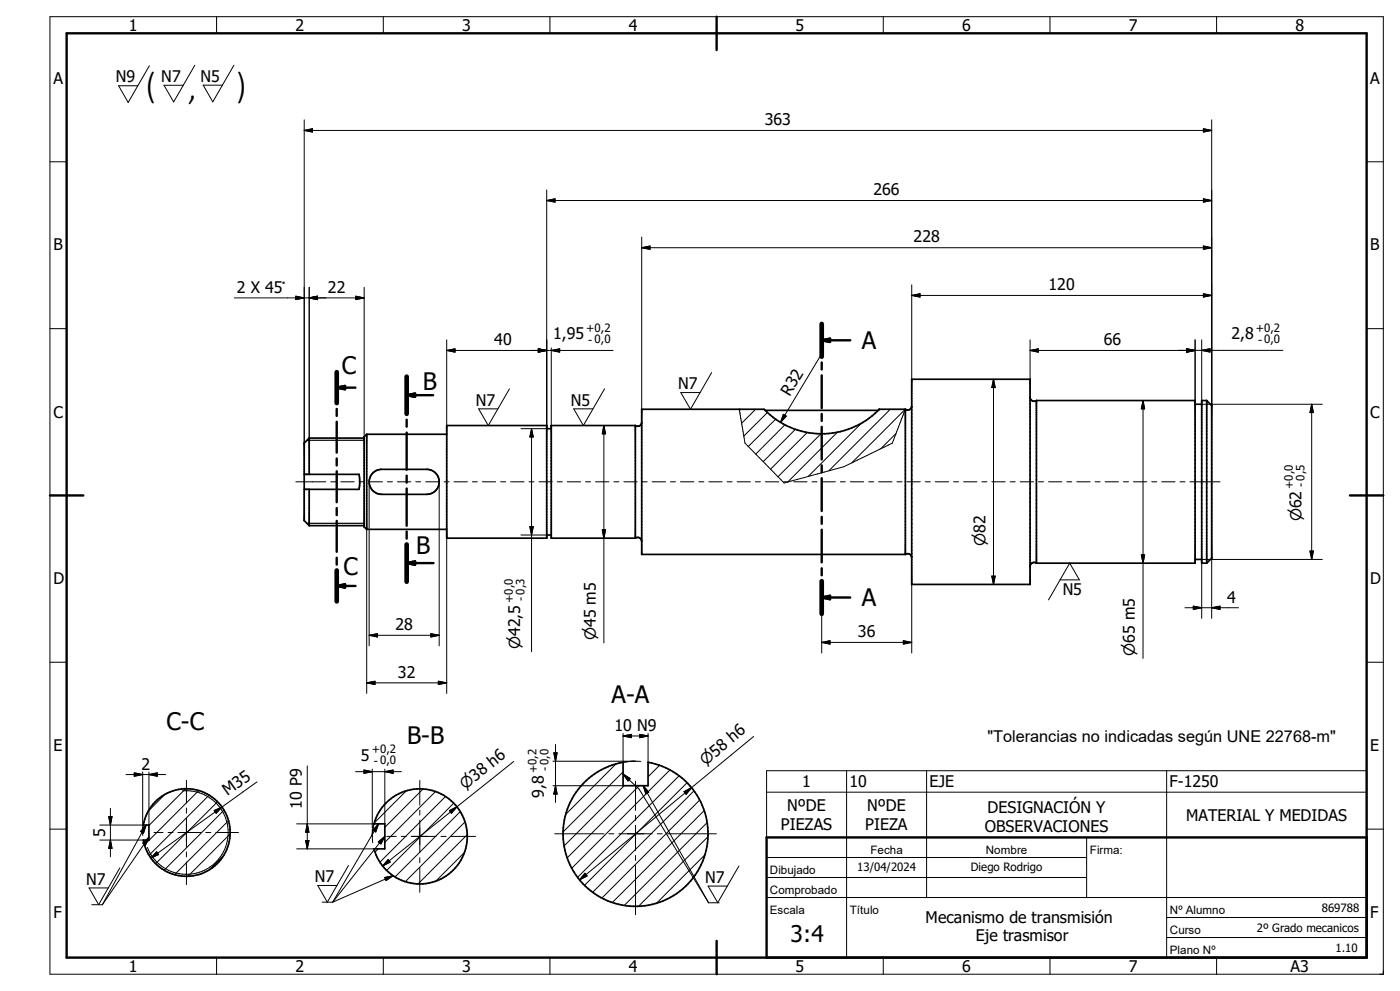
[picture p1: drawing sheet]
<svg xmlns="http://www.w3.org/2000/svg" width="420mm" height="297mm" viewBox="0 0 420 297" stroke-linecap="round" stroke-linejoin="round" font-family="sans-serif">
<g fill="none" stroke="#000" stroke-width=".3">
<path d="M15 5h400v287h-400zM44.8 19.7l-6.3 11-2.9-5h5.8M58.4 19.6l-6.3 11-2.9-5h5.8M65 5v5M70.2 19.5l-6.4 11-2.8-5h5.7M115 5v5M165 5v5M265 5v5M315 5v5M365 5v5M91.3 39.1h272.2M91.3 39.1l2.4-.5v1z"/>
<path d="M91.3 35.9v96.9M361 38.6l2.5 .5-2.5 .5zM363.5 35.9v108.4M15 48.5h5M164 56.9v71.6h-7.7M361 59.6l2.5 .5-2.5 .5zM410 48.5h5M164 60.1h199.5M164 60.1l2.5-.5v1zM192.5 74.2h171M192.5 74.2l2.5-.5v1zM192.5 71.1v51.6"/>
<path d="M361 73.7l2.5 .5-2.5 .5zM15 98.5h5M70.3 89.3h38.9M88.7 88.8l2.6 .5-2.6 .5zM92.8 89.3l2.4-.5v1zM92.8 86.1v45.2M106.8 88.8l2.4 .5-2.4 .5zM109.2 86.1v45.2M273.5 88.5h90M273.5 88.5l2.5-.5v1zM273.5 85.4v28.3M361 88l2.5 .5-2.5 .5z"/>
<path d="M410 98.5h5M134 105h49.9M134 105l2.5-.4v.9zM134 101.9v25.6M152.8 116.5l-6.3 11-2.9-5h5.8M161.5 104.6l2.5 .4-2.5 .5zM165.4 105l2.5-.4v.9zM165.4 104.3v24.2M181.4 116.5l-6.4 11-2.9-5h5.8M213.5 111.7l-6.4 11-2.9-5h5.8M246.5 106h.1M246.5 106l-12.3 20.6"/>
<path d="M298 113.7v61.5M298 113.7l.6 2.5h-1.1zM309 105l2.5-.4v.9zM309 101.9v11.8M356 104.6l2.5 .4-2.5 .5zM358.5 101.9v18.1M360.5 105l2.5-.5v1zM360.5 101.8v18.2M384.9 105h-75.9M159.5 128.5v66.8M159.5 128.5l.5 2.5h-1zM181.2 127.5v65.2"/>
<path d="M181.2 127.5l.5 2.5h-1zM221.8 122.7l1.7 10.1 11.7 12 10-2.8a55.2 55.2 0 0 0 16.1-6.1l6.4-3.1 3.9-10.1M221.8 122.7h.1M222.2 122.7l-.4 .3M226.7 122.7l-4.2 4.2M230.3 123.6l-7.2 7.1M232.7 125.6l-8.2 8.2M235 124.2l.9 .5-1.7 1.9zM235.5 127.3l-8.8 8.8M238.7 128.6l-9.7 9.8M242.2 129.6l-11 11M246.3 130l-12.9 12.9"/>
<path d="M251.3 129.5l-15 15M258.4 126.9l-15.9 15.9M263.8 122.7l-.3 .3M267.1 122.7l-18.5 18.4M268.8 130l-4.6 4.5M271.6 122.7l-16.1 16M271.6 122.7h.1M342.9 120v77.3M342.9 120l.5 2.5h-1zM360.5 121.2h36.2M393.5 121.2v46.5M393.5 121.2l.5 2.5h-1z"/>
<path d="M88.7 144.4h9M99.2 144.4h1.5M102.2 144.4h4M107.7 144.4h1.5M110 158.7v49.1M110.7 144.4h4M110.7 144.5v49.1M116.2 144.4h1.5M119.2 144.4h4M124.7 144.4h1.5M127.7 144.4h4M131.7 144.5v49.1"/>
<path d="M133.2 144.4h1.5M134 158.7v49.1M136.2 144.4h4M141.7 144.4h1.5M144.7 144.4h4M150.2 144.4h1.5M153.2 144.4h4M158.7 144.4h1.5M159 157.8h1l-.5 2.6zM161.7 144.4h4M167.2 144.4h1.5M170.2 144.4h4"/>
<path d="M175.7 144.4h1.5M178.7 144.4h4M180.7 158.8h1l-.5 2.5zM184.2 144.4h1.5M187.2 144.4h4M192.7 144.4h1.5M195.7 144.4h3.9M201.1 144.4h1.5M204.1 144.4h4.1M209.7 144.4h1.5M212.6 144.4h4M218.1 144.4h1.5"/>
<path d="M221.1 144.4h4M226.6 144.4h1.5M229.6 144.4h4M235.1 144.4h1.5M238.1 144.4h4M243.6 144.4h1.5M246.6 144.4h4M252.1 144.4h1.5M255.1 144.4h4M260.6 144.4h1.5M263.6 144.4h4M269.1 144.4h1.5"/>
<path d="M272.1 144.4h4M277.6 144.4h1.5M280.6 144.4h4M286.1 144.4h1.5M289.1 144.4h4M294.6 144.4h1.5M297.6 144.4h3.9M303 144.4h1.5M306 144.4h4.1M311.6 144.4h1.5M314.6 144.4h3.9M320 144.4h1.5"/>
<path d="M323 144.4h4M328.5 144.4h1.5M331.5 144.4h4M337 144.4h1.5M340 144.4h4M345.5 144.4h1.5M348.5 144.4h4M354 144.4h1.5M357 144.4h9M363.5 144.5v40.8M156.3 160.4h7.7M273.5 175.2v20.5"/>
<path d="M297.5 172.7h1.1l-.6 2.5zM318 173.8h5.8l-2.9-5-6.3 11M342.4 166.3h1l-.5 2.5zM360.5 167.7h36.2M360.5 168.8v16.5M393 165.2h1l-.5 2.5zM15 198.5h5M110.7 190.4h21M110.7 190.4l2.6-.5v1zM129.3 189.9l2.4 .5-2.4 .5zM246.5 192.5h27M246.5 192.5l2.5-.5v1z"/>
<path d="M246.5 184v11.7M271 192l2.5 .5-2.5 .5zM355.5 182.1h16.1M358 181.7l2.5 .4-2.5 .6zM363.5 182.1l2.5-.4v1zM410 198.5h5M110 204.7h24M110 204.7l2.5-.5v1zM131.5 204.2l2.5 .5-2.5 .5zM186.9 219.8v8.7M194.4 219.8v8.7M37.8 232.1h11.9"/>
<path d="M40.3 231.6l2.5 .5-2.5 .5zM42.8 231.4v15.7M44.7 232.1l2.5-.5v1zM44.7 231.4v15.9M49.5 238.1l-5 5M54.7 237a12.5 12.5 0 0 1 13.5 10.2 12.5 12.5 0 0 1-8.8 14.4 12.5 12.5 0 0 1-15.2-7.6M55.6 236.5l-10.9 10.9M55.9 233.9v6.8M59.6 237l-16.2 16.2M62.7 238.3l-18 18M77.1 234.3l-10.5 7.6M92.2 229.5v24.9"/>
<path d="M106.7 231.3h13.7M109.2 230.8l2.5 .5-2.5 .5zM111.7 230.5v17.7M115.4 231.3l2.5-.5v1zM115.4 230.5v16.4M121.8 237.1l-9.5 9.5M125.9 233.9v7.4M126.9 236.5l-11.5 11.5M130.6 237.3l-15.2 15.2M133.6 238.7l-19.6 19.7M154.1 228.2l-17 13.6M165.9 228.1l26.3 .1"/>
<path d="M165.9 235.5h21M166.1 225.6h1l-.5 2.5zM166.6 223.1v17.4M166.6 235.5l.5 2.5h-1zM184.8 229l-15.1 15M186.9 231.3l-17.9 18M186.9 220.6h7.5M186.9 220.6l2.5-.5v1zM186.9 232l3.7 3.4M186.9 232l2.2 1.4-.7 .7zM187.2 235.5l-18 18M189.7 228.1l-2.8 .4"/>
<path d="M190.1 228.1l-3.2 .4M190.7 234.1v8.8M190.8 235.6l.9 .9 8.1 13.3M191.7 235.5l-21.5 21.6M191.9 220.1l2.5 .5-2.5 .5zM193 235.5l8 14.3M193 235.5l1.6 1.9-.8 .5zM197.8 229.4l-3.4 3.4M200.9 230.8l-29.3 29.4M203.7 232.5l-30.4 30.4M205.2 237.3l2.2-1.2-1.6 2zM206.1 234.6l-30.7 30.7"/>
<path d="M207.4 236.1l-33.5 27.6M208.2 237.1l-30.4 30.3M209.9 239.8l-29.3 29.3M226.1 220.7l-18.7 15.4M230 231h180v20h-180zM230 237.4h180M254 231v56M278 231v38M350 231v56M15 248.5h5M29.9 247.3h13.1l-.1 .7M29.9 251.8h12.9"/>
<path d="M32.6 244.8h1l-.5 2.5zM33.1 242.3v14.5M33.1 251.8l.5 2.5h-1zM42.8 252.7l1.9-1.8-1 2.3zM42.9 248l-.1 2.4M42.9 248l-.1 1.4M43.8 247.3l-13.1 23.9M43.8 247.3l-.7 2.4-.9-.5zM44.7 250.9l-14 20.3M46.2 249.5h2.7M47 255.3l.6 .8-2.3 1.1zM50.4 249.5h1.5"/>
<path d="M53.4 249.5h6.8M55.9 242.2v1.5M55.9 245.2v8.6M55.9 255.3v1.5M55.9 258.3v6.8M61.7 249.5h1.5M64.3 242.9l2.3-1-1.8 1.8zM64.7 249.5h6.9M65.2 240.3l-18.5 18.5M66.6 241.9l-21.3 15.3M67 256.5l-4.1 4.1M67.2 242.9l-18 17.9"/>
<path d="M68.6 246l-16.2 16.1M69 250l-12.6 12.6M89 246.9h23.2M89 254.4h23.2M91.7 251.9h1l-.5 2.5zM92.2 246.9l.5 2.5h-1zM104.5 259.4l-6.3 11-2.9-5h5.8M112.2 246.9l-.4 2.3v3.4M112.2 246.9l-.5 3.8v-2.1M113.5 254.4l-1 1M113.5 252.3l1.9-1.6-1.1 2.2zM113.6 246.9l-13.8 23.5"/>
<path d="M113.6 246.9l-.9 2.4-.8-.5zM115.4 250.7l-15.6 19.7M116 250.7h2.9M116.4 257.6l.6 .8-2.2 1.1zM120.4 250.7h1.5M123.4 250.7h7.4M125.9 242.8v1.5M125.9 245.8v9.8M125.9 257.1v1.5M132.3 250.7h1.5M134.8 243l2.3-1.2-1.7 1.9zM135.3 250.7h7.4"/>
<path d="M136.1 240.7l-20.1 20.2M137.1 241.8l-22.3 17.7M138 243.3l-19.5 19.5M139.3 255.6l-8.5 8.4M139.5 246.4l-17.9 17.8M140.1 250.2l-14.7 14.7M166.4 249.9h14.8M182.6 249.9h1.5M185.6 249.9h10.1M190.7 244.4v1.5M190.7 247.4v7.5M190.7 256.4v1.5"/>
<path d="M190.7 259.4v14.8M197.2 249.9h1.5M200 250l12.6 20.6M200.2 249.9h14.7M201.1 250l11.5 20.6M211.2 243l-27.5 27.5M211.5 256.2l-14.5 14.5M212.1 246.6l-24.8 24.8M212.3 250.8l-20.7 20.8M221.7 259.5l-6.4 11-2.9-4.9h5.8M230 257h96M326 251v18"/>
<path d="M410 248.5h5M27.5 271.2h3.2M35.9 260.1l-6.3 11-2.9-5h5.8M96.6 270.4h3.2M115.4 263l2.5-.5-2.1 1.4zM117.9 262.5l-18.1 7.9M125.9 260.1v7.3M175.5 261.7l.6 .8-2.2 1.2zM212.6 270.6h3.1M230 269h180M230 263h96M350 275h60"/>
<path d="M65 287v5M115 287v5M165 287v5M265 287v5M315 287v5M350 281h60M365 287v5"/>
</g>
<g fill="none" stroke="#000" stroke-width=".51">
<path d="M273.5 113.7h35.5v61.5h-35.5zM309 119.1a1.22 1.22 0 0 0 1.9 .9M92.8 131.3h16.4M92.8 131.3l-1.5 1.5v23.2l1.5 1.5M92.8 131.3v10.9M110 130.2h24M110 130.2v28.5M110 130.2l-.8 .7v27l.8 .8M134 127.5h30v33.8h-30zM164 128.5h1.4M190.6 127.5h-25.2v33.8h25.2M190.6 127.5v33.8"/>
<path d="M192.5 126.6a1.2 1.2 0 0 1-1.9 .9M229.5 123h34M263.5 123a24 24 0 0 1-34.3-.3h-36.7v43.5h79.1M263.8 122.7l-.3 .3M263.8 122.7h7.8M263.8 122.7h.1M271.6 122.7v43.5M273.5 121.7a1.2 1.2 0 0 1-1.9 1M310.9 120h47.6v48.8h-47.6M310.9 120v48.8M358.5 121.2h2M362 120h-1.5v48.8h1.5"/>
<path d="M362 120l1.5 1.5v45.8l-1.5 1.5M362 120v48.8M91.3 142.2h16.4l.2 2.2-.2 2.3h-16.4M92.8 157.5h16.4M92.8 146.7v10.8M110 158.7h24M111.9 141.8l.8-.7 1.4-.4h14.3a3.8 3.8 0 0 1 3.3 3.9 3.8 3.8 0 0 1-3.7 3.6h-13.5a3.7 3.7 0 0 1-3.5-2.4 3.7 3.7 0 0 1 .9-4zM164 160.4h1.4M190.6 161.3a1.2 1.2 0 0 1 1.9 1M271.6 166.2a1.2 1.2 0 0 1 1.9 .9M310.9 168.8a1.2 1.2 0 0 0-1.9 1M358.5 167.7h2"/>
<path d="M175 234.8a21.5 21.5 0 0 1 11.9-6.3v7h7.5v-7a21.7 21.7 0 0 1 16.5 29.3 21.7 21.7 0 0 1-32 10.4 21.7 21.7 0 0 1-3.9-33.4zM46.6 240.3a13.1 13.1 0 0 1 20.3 2 13.1 13.1 0 0 1-6.1 19.4 13.1 13.1 0 0 1-17.8-9.9h1.7v-4.5h-1.7a13.5 13.5 0 0 1 3.6-7zM115.9 240.6a14.2 14.2 0 0 1 21.7 1.9 14.2 14.2 0 0 1-5.6 21.1 14.2 14.2 0 0 1-19.8-9.2h3.2v-7.5h-3.2a13.8 13.8 0 0 1 3.7-6.3z"/>
</g>
<path d="M92.1 132h17.1M92.1 156.8h17.1" fill="none" stroke="#000" stroke-width=".36"/>
<g fill="none" stroke="#000" stroke-width=".71">
<path d="M20 10h390v277h-390zM215 5v10M246.5 97.1v9.8M101 111.5v9.3M101 116.2h5.6M101 116.2l2.5-.5v1zM122 112.9v11.1M122 118.4h7.9M122 118.4l2.5-.4v1zM246.5 108.6v2.1M246.5 112.5v9.8M246.5 102h8.6"/>
<path d="M246.5 102l2.5-.5v1zM101 122.6v2.1M101 126.4v9.3M101 137.4v2.1M122 125.8v2.1M122 129.6v11.2M246.5 124.1v2.1M246.5 127.9v9.8M246.5 139.5v2.1M15 148.5h10M101 141.3v9.2M101 152.3v2.1"/>
<path d="M101 156.1v9.3M122 142.5v2.2M122 146.4v11.2M122 159.3v2.1M246.5 143.3v9.8M246.5 154.9v2.1M246.5 158.8v9.8M405 148.5h10M101 167.1v2.1M101 171v9.2M101 175.6l2.5-.5v1zM101 175.6h5.7"/>
<path d="M122 163.2v11.1M122 168.8l2.5-.5v1zM122 168.8h8M246.5 170.3v2.1M246.5 174.2v9.8M246.5 179.1l2.5-.5v1zM246.5 179.1h8.6M410 251h-180v36M215 282v10"/>
</g>
<path d="M246.5 97.1v9.8M101 111.5v9.3M122 112.9v11.1M101 171v9.2M122 163.2v11.1M246.5 174.2v9.8" fill="none" stroke="#000" stroke-width="1.4"/>
<path d="M101 116.2l2.5-.5v1zM122 118.4l2.5-.4v1zM246.5 102l2.5-.5v1zM101 175.6l2.5-.5v1zM122 168.8l2.5-.5v1zM246.5 179.1l2.5-.5v1z" fill="#000" stroke="#000" stroke-width=".71"/>
<g fill="#000" stroke="#000" stroke-width=".3">
<path d="M91.3 39.1l2.4-.5v1zM361 38.6l2.5 .5-2.5 .5zM164 60.1l2.5-.5v1zM192.5 74.2l2.5-.5v1zM361 73.7l2.5 .5-2.5 .5zM361 59.6l2.5 .5-2.5 .5zM88.7 88.8l2.6 .5-2.6 .5zM92.8 89.3l2.4-.5v1zM106.8 88.8l2.4 .5-2.4 .5zM273.5 88.5l2.5-.5v1zM361 88l2.5 .5-2.5 .5zM134 105l2.5-.4v.9z"/>
<path d="M161.5 104.6l2.5 .4-2.5 .5zM165.4 105l2.5-.4v.9zM298 113.7l.6 2.5h-1.1zM309 105l2.5-.4v.9zM356 104.6l2.5 .4-2.5 .5zM360.5 105l2.5-.5v1zM159.5 128.5l.5 2.5h-1zM181.2 127.5l.5 2.5h-1zM235 124.2l.9 .5-1.7 1.9zM342.9 120l.5 2.5h-1zM393.5 121.2l.5 2.5h-1zM159 157.8h1l-.5 2.6z"/>
<path d="M180.7 158.8h1l-.5 2.5zM297.5 172.7h1.1l-.6 2.5zM342.4 166.3h1l-.5 2.5zM393 165.2h1l-.5 2.5zM110.7 190.4l2.6-.5v1zM129.3 189.9l2.4 .5-2.4 .5zM246.5 192.5l2.5-.5v1zM271 192l2.5 .5-2.5 .5zM358 181.7l2.5 .4-2.5 .6zM363.5 182.1l2.5-.4v1zM110 204.7l2.5-.5v1zM131.5 204.2l2.5 .5-2.5 .5z"/>
<path d="M40.3 231.6l2.5 .5-2.5 .5zM44.7 232.1l2.5-.5v1zM109.2 230.8l2.5 .5-2.5 .5zM115.4 231.3l2.5-.5v1zM166.1 225.6h1l-.5 2.5zM166.6 235.5l.5 2.5h-1zM186.9 232l2.2 1.4-.7 .7zM186.9 220.6l2.5-.5v1zM191.9 220.1l2.5 .5-2.5 .5zM193 235.5l1.6 1.9-.8 .5zM205.2 237.3l2.2-1.2-1.6 2zM32.6 244.8h1l-.5 2.5z"/>
<path d="M33.1 251.8l.5 2.5h-1zM43.8 247.3l-.7 2.4-.9-.5zM42.8 252.7l1.9-1.8-1 2.3zM47 255.3l.6 .8-2.3 1.1zM64.3 242.9l2.3-1-1.8 1.8zM91.7 251.9h1l-.5 2.5zM92.2 246.9l.5 2.5h-1zM113.6 246.9l-.9 2.4-.8-.5zM113.5 252.3l1.9-1.6-1.1 2.2zM116.4 257.6l.6 .8-2.2 1.1zM134.8 243l2.3-1.2-1.7 1.9zM115.4 263l2.5-.5-2.1 1.4z"/>
<path d="M175.5 261.7l.6 .8-2.2 1.2z"/>
</g>
<g font-size="11">
<text x="43.6" y="29.2">(</text>
<text x="56.3" y="29.8">,</text>
<text x="70.8" y="29.2">)</text>
</g>
<g font-size="7.2">
<text x="258.5" y="104.6">A</text>
<text x="102.6" y="112.1">C</text>
<text x="126.9" y="116.9">B</text>
<text x="124.9" y="166.1">B</text>
<text x="103.1" y="172.5">C</text>
<text x="258.5" y="181.7">A</text>
<text x="183.5" y="210.6">A-A</text>
<text x="50" y="218.7">C-C</text>
<text x="122.1" y="223.1">B-B</text>
</g>
<text font-size="6.9" x="237.2" y="282.2">3:4</text>
<text font-size="4.9" x="296.2" y="222.4">&quot;Tolerancias no indicadas según UNE 22768-m&quot;</text>
<g font-size="4.8">
<text x="38.7" y="9.3">1</text>
<text x="88.7" y="9.3">2</text>
<text x="138.7" y="9.2">3</text>
<text x="188.7" y="9.2">4</text>
<text x="238.7" y="9.2">5</text>
<text x="288.6" y="9.2">6</text>
<text x="338.7" y="9.2">7</text>
<text x="388.6" y="9.2">8</text>
<text x="16" y="25.1">A</text>
<text x="34.8" y="24.7">N9</text>
<text x="48.3" y="24.6">N7</text>
<text x="60.1" y="24.5">N5</text>
<text x="411" y="25.1">A</text>
<text x="229.4" y="37.5">363</text>
<text x="262" y="58.5">266</text>
<text x="16" y="75.1">B</text>
<text x="274" y="72.6">228</text>
<text x="411" y="75.1">B</text>
<text x="71.1" y="87.7">2 X 45~</text>
<text x="98.4" y="87.8">22</text>
<text x="314.5" y="87">120</text>
<text x="165.9" y="101.6">1,95</text>
<text x="369.4" y="101.6">2,8</text>
<text x="148.3" y="103.5">40</text>
<text x="331.1" y="103.5">66</text>
<text x="203.4" y="116.7">N7</text>
<text x="236.9" y="118.9" transform="rotate(-59 236.9 118.9)">R32</text>
<text x="16" y="125.1">C</text>
<text x="142.7" y="121.6">N7</text>
<text x="171.3" y="121.5">N5</text>
<text x="411" y="125.1">C</text>
<text x="16" y="175">D</text>
<text x="318.8" y="178.2">N5</text>
<text x="411" y="175">D</text>
<text x="368.1" y="180.6">4</text>
<text x="118.7" y="188.8">28</text>
<text x="257.3" y="190.9">36</text>
<text x="119.4" y="203.1">32</text>
<text x="184.4" y="219">10 N9</text>
<text x="16" y="225">E</text>
<text x="411" y="225">E</text>
<text x="42.4" y="230.6">2</text>
<text x="108.3" y="228.1">5</text>
<text x="68.3" y="238.7" transform="rotate(-36 68.3 238.7)">M35</text>
<text x="142.6" y="234.3" transform="rotate(-39 142.6 234.3)">38 h6</text>
<text x="163.2" y="239.1" transform="rotate(-90 163.2 239.1)">9,8</text>
<text x="240.7" y="236">1</text>
<text x="254.9" y="236">10</text>
<text x="278.8" y="236">EJE</text>
<text x="350.8" y="236">F-1250</text>
<text x="90.6" y="242.3" transform="rotate(-90 90.6 242.3)">10 P9</text>
<text x="236.2" y="243.1">NºDE</text>
<text x="260.2" y="243.1">NºDE</text>
<text x="296.2" y="243.7">DESIGNACIÓN Y</text>
<text x="355.8" y="246">MATERIAL Y MEDIDAS</text>
<text x="31.5" y="250.8" transform="rotate(-90 31.5 250.8)">5</text>
<text x="234.3" y="248.8">PIEZAS</text>
<text x="259.6" y="248.8">PIEZA</text>
<text x="295.4" y="249.4">OBSERVACIONES</text>
<text x="25.9" y="265.2">N7</text>
<text x="94.5" y="264.4">N7</text>
<text x="211.5" y="264.6">N7</text>
<text x="16" y="275">F</text>
<text x="411" y="275">F</text>
<text x="277.7" y="276.7">Mecanismo de transmisión</text>
<text x="292.8" y="281.9">Eje trasmisor</text>
<text x="38.7" y="291.3">1</text>
<text x="88.7" y="291.3">2</text>
<text x="138.7" y="291.2">3</text>
<text x="188.7" y="291.2">4</text>
<text x="238.7" y="291.2">5</text>
<text x="288.6" y="291.2">6</text>
<text x="338.7" y="291.2">7</text>
<text x="387.2" y="291.2">A3</text>
</g>
<g font-size="4.6">
<text x="390.4" y="156.3" transform="rotate(-90 390.4 156.3)">n62</text>
<text x="295.6" y="163.6" transform="rotate(-90 295.6 163.6)">n82</text>
<text x="178.8" y="191.9" transform="rotate(-90 178.8 191.9)">n45 m5</text>
<text x="156" y="194.6" transform="rotate(-90 156 194.6)">n42,5</text>
<text x="340.4" y="196.6" transform="rotate(-90 340.4 196.6)">n65 m5</text>
<text x="211.6" y="229.5" transform="rotate(-39 211.6 229.5)">n58 h6</text>
<text x="139.5" y="236.8" transform="rotate(-38 139.5 236.8)">n</text>
</g>
<g font-size="3.5">
<text x="261.1" y="256">Fecha</text>
<text x="295.7" y="256">Nombre</text>
<text x="327" y="256">Firma:</text>
<text x="231" y="262">Dibujado</text>
<text x="231" y="268">Comprobado</text>
<text x="231" y="274">Escala</text>
<text x="255" y="274">Título</text>
<text x="351" y="274">Nº Alumno</text>
<text x="351" y="280">Curso</text>
<text x="351" y="286">Plano Nº</text>
</g>
<g font-size="3.4">
<text x="175.9" y="99.5">+0,2</text>
<text x="376.8" y="99.5">+0,2</text>
<text x="176.5" y="103">- 0,0</text>
<text x="377.4" y="103">- 0,0</text>
<text x="388" y="146.5" transform="rotate(-90 388 146.5)">+0,0</text>
<text x="391.5" y="145.9" transform="rotate(-90 391.5 145.9)">- 0,5</text>
<text x="154" y="180.7" transform="rotate(-90 154 180.7)">+0,0</text>
<text x="157.4" y="180" transform="rotate(-90 157.4 180)">- 0,3</text>
<text x="111.5" y="225.8">+0,2</text>
<text x="112.2" y="229.3">- 0,0</text>
<text x="161.2" y="231.8" transform="rotate(-90 161.2 231.8)">+0,2</text>
<text x="164.6" y="231.1" transform="rotate(-90 164.6 231.1)">- 0,0</text>
<text x="257.2" y="261">13/04/2024</text>
<text x="291.3" y="260.9">Diego Rodrigo</text>
<text x="396.5" y="273.3">869788</text>
<text x="377" y="279.3">2º Grado mecanicos</text>
<text x="400.6" y="285.3">1.10</text>
</g>
</svg>
